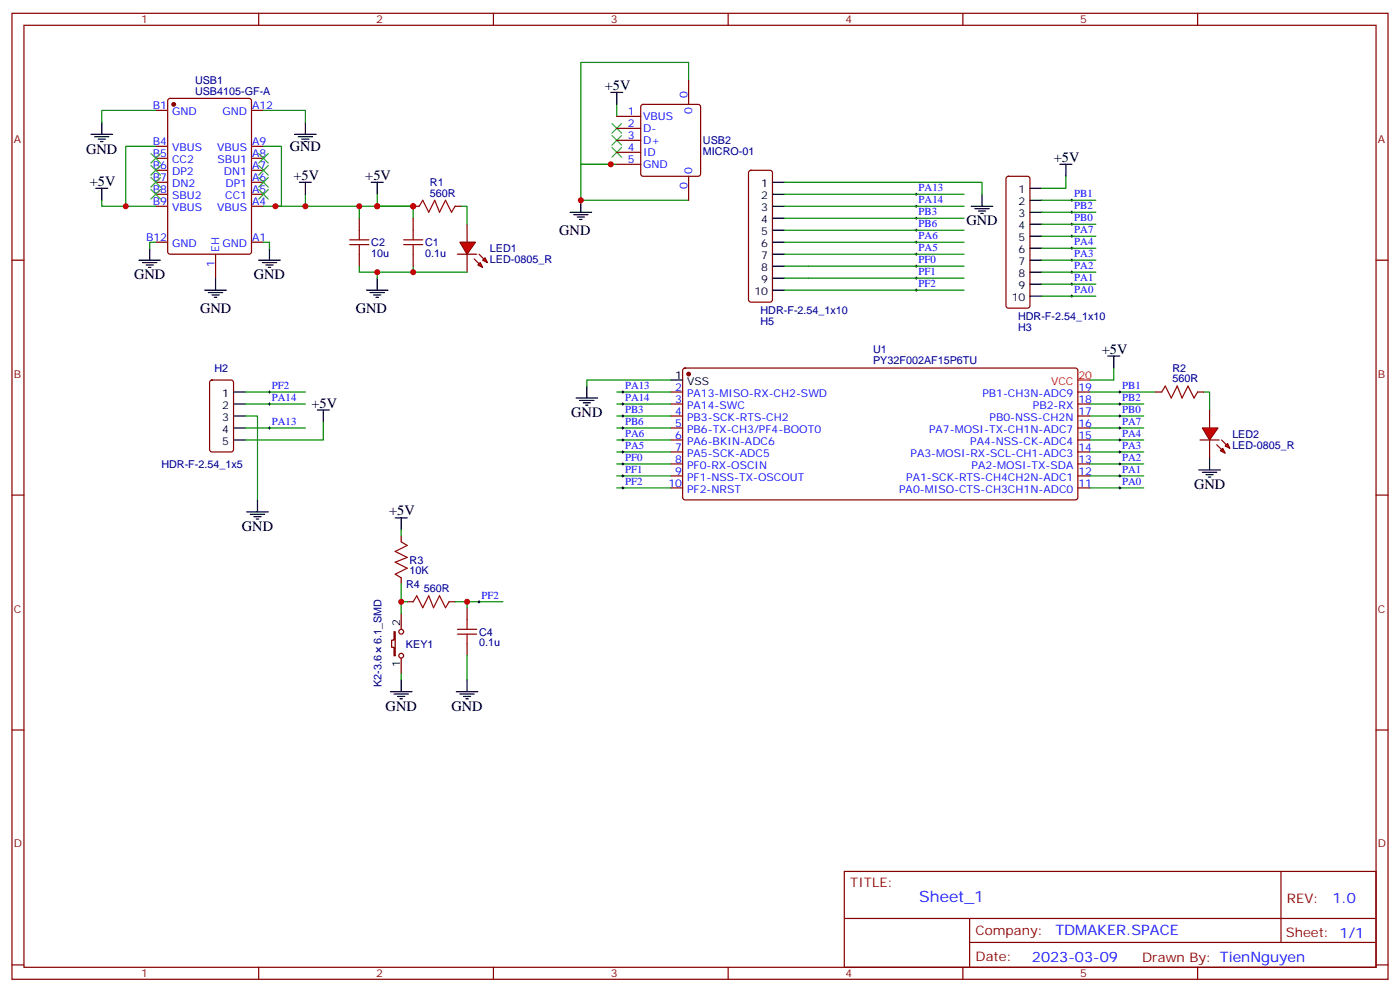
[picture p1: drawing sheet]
<svg xmlns="http://www.w3.org/2000/svg" width="412mm" height="292mm" viewBox="0 0 412 292" stroke-linecap="round" stroke-linejoin="round" font-family="sans-serif">
<g fill="none" stroke="#870000" stroke-width=".35">
<path d="M3.5 3.9h405.4v284.4h-405.4zM7.1 7.4h398.2v277.3h-398.2zM76.2 3.9v3.5M145.3 3.9v3.5M214.5 3.9v3.5M283.6 3.9v3.5M352.8 3.9v3.5M3.5 76.6h3.6M121.7 60.7h1.8M134.1 60.7h1.7M405.3 76.6h3.6M3.5 145.7h3.6"/>
<path d="M405.3 145.7h3.6M3.5 214.9h3.6M405.3 214.9h3.6M248.7 256.5h156.6v28.2h-156.6zM377.3 256.5v20.9M248.7 270.4h156.5M285.6 277.4h119.6M285.6 270.4v14.1M3.5 284h3.6M76.2 284.7v3.6M145.3 284.7v3.6M214.5 284.7v3.6"/>
<path d="M283.6 284.7v3.6M352.8 284.7v3.6M405.3 284h3.6"/>
</g>
<path d="M326.3 104.8h3.5M328.1 104.8v3.5" fill="none" stroke="#000" stroke-width=".35"/>
<path d="M123.5 60.7l1-1.8 1.8 3.6 1.8-3.6 1.4 3.6 1.7-3.6 1.8 3.6 1.1-1.8" fill="none" stroke="#a10000" stroke-width=".35"/>
<g fill="#f00" stroke="#870000" stroke-width=".35">
<path d="M135.5 71.3h4.6l-2.5 3.5z"/>
<path d="M134.8 74.8h5.6z"/>
</g>
<g fill="#870000" stroke="#870000" stroke-width=".35">
<path d="M141.1 74.8l1.4 1.4z"/>
<path d="M139.7 76.2l1.4 1.4z"/>
</g>
<g fill="#f00" stroke="#870000" stroke-width=".35">
<path d="M142.2 76.6l.7-.7 .7 1.4z"/>
<path d="M141.5 77.3l.7 1.4-1.4-.7z"/>
</g>
<g fill="none" stroke="#870000" stroke-width=".35">
<path d="M45.9 32.5h3.5M49.6 29.2l.5-.2h23.3l.6 .4 .1 44.7-.5 .7h-23.5l-.7-.4v-44.7zM74.1 32.5h3.5M45.9 43.1h3.5M45.9 46.6h3.5M45.9 50.1h3.5M45.9 53.7h3.5M45.9 57.2h3.5M74.1 43.1h3.5M74.1 46.6h3.5M74.1 50.1h3.5M74.1 53.7h3.5"/>
<path d="M74.1 57.2h3.5M220.7 50.3l.5-.2h5.6l.5 .2 .2 .5v37.4l-.2 .5-.5 .2h-5.6l-.5-.2-.2-.5v-37.4zM296.6 52.1l.4-.2h5.7l.5 .2 .2 .5v37.4l-.2 .5-.5 .2h-5.7l-.5-.2-.2-.5v-37.4zM45.9 60.7h3.5M45.9 71.3h3.5M63.5 74.8v7.1M74.1 60.7h3.5M74.1 71.3h3.5M105.8 64.2v3.6M105.8 74.8v3.6M137.6 66v5.3M137.6 74.8v5.3"/>
<path d="M62 112.1l.4-.2h5.7l.6 .4 .1 20-.5 .7h-5.9l-.6-.4-.1-20zM197.6 115.4h3.5M197.6 118.9h3.5M201.3 108.5l.5-.2 115.3 .1 .4 .6-.1 37.7-.6 .4h-115.3l-.4-.7v-37.4zM317.5 115.4h3.5M317.5 118.9h3.5M197.6 122.4h3.5M197.6 126h3.5M197.6 129.5h3.5M197.6 133h3.5M197.6 136.6h3.5M317.5 122.4h3.5"/>
<path d="M317.5 126h3.5M317.5 129.5h3.5M317.5 133h3.5M317.5 136.6h3.5M118.2 157.7v1.8M197.6 140.1h3.5M197.6 143.6h3.5M317.5 140.1h3.5M317.5 143.6h3.5M118.2 170.1v1.7M119.9 177.1h1.8M132.3 177.1h1.8"/>
<path d="M137.6 178.9v3.5M116.1 185.9h.3v7.1h-.3v-2.5h-.7v-2.1h.7zM118.2 180.7v4.5M118.2 193.7v4.6M137.6 189.5v3.5"/>
<circle cx="118.2" cy="185.9" r=".71"/>
<circle cx="118.2" cy="193" r=".71"/>
</g>
<g fill="none" stroke="#000" stroke-width=".35">
<path d="M26.8 39.5h6.4M30 36v3.5M86.8 39.5h6.3M90 36v3.5M27.9 40.3h4.2M28.2 55.4h3.5M28.9 41h2.1M29.6 41.7h.7M30 55.4v3.5M87.8 40.3h4.3M88.2 53.7h3.5M88.9 41h2.1"/>
<path d="M89.6 41.7h.7M90 53.7v3.5M109.4 53.7h3.5M111.1 53.7v3.5M227.5 53.7h3.6M227.5 57.2h3.6M289.3 57.2v3.5M303.4 55.4h3.5M303.4 58.9h3.5M312.2 48.4h3.5M314 48.4v3.5M40.9 76.6h6.4"/>
<path d="M42 77.3h4.2M43 78h2.2M43.7 78.7h.7M44.1 73.1v3.5M76.2 76.6h6.3M77.3 77.3h4.2M78.3 78h2.1M79 78.7h.7M79.4 73.1v3.5M227.5 60.7h3.6M227.5 64.2h3.6M227.5 67.8h3.6"/>
<path d="M227.5 71.3h3.6M227.5 74.8h3.6M227.5 78.4h3.6M286.1 60.7h6.4M287.2 61.4h4.2M288.2 62.1h2.1M288.9 62.8h.7M303.4 76.6h3.5M303.4 62.5h3.5M303.4 66h3.5M303.4 69.5h3.5M303.4 73.1h3.5"/>
<path d="M107.9 85.4h6.4M109 86.1h4.2M110.1 86.8h2.1M110.8 87.5h.7M111.1 81.9v3.5M227.5 85.4h3.6M227.5 81.9h3.6M303.4 80.1h3.5M303.4 83.6h3.5M303.4 87.2h3.5M68.8 115.4h3.5M68.8 118.9h3.5"/>
<path d="M169.7 117.2h6.3M170.7 117.9h4.3M171.8 118.6h2.1M172.5 119.3h.7M172.9 113.6v3.6M197.6 111.9h3.5M68.8 122.4h3.5M68.8 126h3.5M68.8 129.5h3.5M93.5 120.7h3.5M95.2 120.7v3.5M72.7 150.7h6.3"/>
<path d="M73.7 151.4h4.3M74.8 152.1h2.1M75.5 152.8h.7M75.8 147.1v3.6M116.4 152.4h3.5M118.2 152.4v3.6M115 203.6h6.4M116.1 204.3h4.2M117.1 205h2.1M117.8 205.7h.7M118.2 200.1v3.5M134.4 203.6h6.4"/>
<path d="M135.5 204.3h4.2M136.5 205h2.1M137.2 205.7h.7M137.6 200.1v3.5"/>
</g>
<path d="M103 72h5.7M103 70.6h5.7M105.8 67.8v2.8M105.8 72v2.8M118.2 159.5l1.7 1-3.5 1.8 3.5 1.8-3.5 1.4 3.5 1.8-3.5 1.7 1.8 1.1M121.7 177.1l1.1-1.7 1.7 3.5 1.8-3.5 1.4 3.5 1.8-3.5 1.7 3.5 1.1-1.8M134.8 186.7h5.6M134.8 185.2h5.6M137.6 182.4v2.8M137.6 186.7v2.8" fill="none" stroke="#a10000" stroke-width=".35"/>
<g fill="none" stroke="#008700" stroke-width=".35">
<path d="M45.9 32.5h-15.9v3.5M77.6 32.5h12.4v3.5M30 58.9v1.8h15.9M45.9 43.1h-8.9v17.6M77.6 43.1h5.3v17.6h-1.8M90 57.2v3.5h-12.4M111.1 57.2v3.5h10.6M231.1 53.7h58.2v3.5M231.1 57.2h52.9M306.9 58.9h15.9M314 51.9v3.5h-7.1M45.9 71.3h-1.8v1.8"/>
<path d="M77.6 71.3h1.8v1.8M90 60.7h15.8M105.8 64.2v-3.5h15.9v3.5M105.8 78.4v1.7h15.9M121.7 78.4v1.7h15.9M135.8 60.7h1.8v5.3M231.1 78.4h52.9M231.1 74.8h52.9M231.1 71.3h52.9M231.1 67.8h52.9M231.1 64.2h52.9M231.1 60.7h52.9"/>
<path d="M306.9 76.6h15.9M306.9 73.1h15.9M306.9 69.5h15.9M306.9 66h15.9M306.9 62.5h15.9M111.1 80.1v1.8M231.1 81.9h52.9M231.1 85.4h52.9M306.9 87.2h15.9M306.9 83.6h15.9M306.9 80.1h15.9M72.3 115.4h17.7"/>
<path d="M72.3 118.9h17.7M181.7 115.4h15.9M181.7 118.9h15.9M197.6 111.9h-24.7v1.7M321 115.4h19.4M321 118.9h15.9M328.1 108.3v3.6h-7.1M354.5 115.4h1.8v5.3M72.3 122.4h3.5v24.7M72.3 126h17.7M95.2 124.2v5.3h-22.9M181.7 126h15.9"/>
<path d="M181.7 122.4h15.9M181.7 129.5h15.9M181.7 133h15.9M181.7 136.6h15.9M321 126h15.9M321 122.4h15.9M321 129.5h15.9M321 133h15.9M321 136.6h15.9M118.2 156v1.7M181.7 140.1h15.9M181.7 143.6h15.9"/>
<path d="M321 140.1h15.9M321 143.6h15.9M118.2 171.8v8.9M118.2 177.1h1.7M134.1 177.1h3.5v1.8M137.6 177.1h10.6M118.2 198.3v1.8M137.6 193v7.1"/>
</g>
<g fill="none" stroke="#000" stroke-width=".29">
<path d="M269.5 57.2h.7M269.9 56.8v.7M315.4 58.9h.7M315.7 58.6v.7M269.5 67.8h.7M269.5 60.7h.7M269.5 78.4h.7M269.5 64.2h.7M269.5 71.3h.7M269.5 74.8h.7M269.9 60.4v.7M269.9 63.9v.7"/>
<path d="M269.9 67.4v.7M269.9 70.9v.7M269.9 74.5v.7M269.9 78v.7M315.4 62.5h.7M315.4 66h.7M315.4 69.5h.7M315.4 73.1h.7M315.4 76.6h.7M315.7 62.1v.7M315.7 65.7v.7M315.7 69.2v.7"/>
<path d="M315.7 72.7v.7M315.7 76.2v.7M315.7 79.8v.7M269.5 85.4h.7M269.5 81.9h.7M269.9 81.5v.7M269.9 85.1v.7M315.4 80.1h.7M315.4 83.6h.7M315.4 87.2h.7M315.7 83.3v.7M315.7 86.8v.7"/>
<path d="M79 118.9h.7M79 115.4h.7M79.4 115v.7M79.4 118.6v.7M183.1 118.9h.7M183.1 115.4h.7M183.4 115v.7M183.4 118.6v.7M329.5 118.9h.7M329.5 115.4h.7M329.8 115v.7M329.8 118.6v.7"/>
<path d="M79 126h.7M79.4 125.6v.7M183.1 126h.7M183.1 136.6h.7M183.1 133h.7M183.1 129.5h.7M183.1 122.4h.7M183.4 122.1v.7M183.4 125.6v.7M183.4 129.2v.7M183.4 132.7v.7M183.4 136.2v.7"/>
<path d="M183.4 139.7v.7M329.5 126h.7M329.5 136.6h.7M329.5 133h.7M329.5 129.5h.7M329.5 122.4h.7M329.8 122.1v.7M329.8 125.6v.7M329.8 129.2v.7M329.8 132.7v.7M329.8 136.2v.7M329.8 139.7v.7"/>
<path d="M183.1 143.6h.7M183.1 140.1h.7M183.4 143.3v.7M329.5 143.6h.7M329.5 140.1h.7M329.8 143.3v.7M140.8 177.1h.7M141.1 176.8v.7"/>
</g>
<g fill="#870000" stroke="#870000" stroke-width=".35">
<circle cx="51.2" cy="30.7" r=".53"/>
<circle cx="202.8" cy="110.1" r=".53"/>
</g>
<g fill="none" stroke="#3c3" stroke-width=".35">
<path d="M44.4 55.8l2.9 2.8M44.4 52.2l2.9 2.9M44.4 48.7l2.9 2.8M44.4 45.2l2.9 2.8M47.3 55.8l-2.9 2.8M47.3 52.2l-2.9 2.9M47.3 48.7l-2.9 2.8M47.3 45.2l-2.9 2.8M76.2 45.2l2.8 2.8M76.2 48.7l2.8 2.8M76.2 52.2l2.8 2.9M76.2 55.8l2.8 2.8"/>
<path d="M79 45.2l-2.8 2.8M79 48.7l-2.8 2.8M79 52.2l-2.8 2.9M79 55.8l-2.8 2.8"/>
</g>
<path d="M317.5 111.9h3.5" fill="none" stroke="#f00" stroke-width=".35"/>
<g fill="#f00" stroke="#870000" stroke-width=".35">
<path d="M354.2 126h4.6l-2.5 3.5z"/>
<path d="M353.5 129.5h5.6z"/>
</g>
<g fill="#870000" stroke="#870000" stroke-width=".35">
<path d="M359.8 129.5l1.4 1.4z"/>
<path d="M358.4 130.9l1.4 1.4z"/>
</g>
<g fill="#f00" stroke="#870000" stroke-width=".35">
<path d="M361.6 130.6l.7 1.4-1.4-.7z"/>
<path d="M359.5 132.7l.7-.7 .7 1.4z"/>
</g>
<g fill="none" stroke="#870000" stroke-width=".35">
<path d="M181.7 34.3h7M181.7 37.8h7M189 30.9l.4-.2h16.3l.5 .2 .2 .5v19.8l-.3 .5-.4 .2h-16.3l-.5-.2-.2-.5v-19.8zM202.8 23.7v7M181.7 41.3h7M181.7 44.8h7M181.7 48.4h7M202.8 51.9v7M121.7 64.2v3.6M121.7 74.8v3.6M340.4 115.4h1.8M352.8 115.4h1.7"/>
<path d="M356.3 120.7v5.3M356.3 129.5v5.3"/>
</g>
<path d="M118.9 72h5.6M118.9 70.6h5.6M121.7 67.8v2.8M121.7 72v2.8M342.2 115.4l1.1-1.8 1.7 3.6 1.8-3.6 1.4 3.6 1.8-3.6 1.7 3.6 1.1-1.8" fill="none" stroke="#a10000" stroke-width=".35"/>
<g fill="none" stroke="#000" stroke-width=".35">
<path d="M179.9 27.2h3.5M181.7 27.2v3.5M171.1 58.9v3.6M167.9 62.5h6.4M169 63.2h4.2M170 63.9h2.2M170.7 64.6h.7M60.3 85.4h6.4M61.4 86.1h4.2M62.4 86.8h2.2M63.1 87.5h.8M63.5 81.9v3.5"/>
<path d="M353.1 138.3h6.4M354.2 139h4.2M355.2 139.7h2.2M356.3 134.8v3.5M356 140.4h.7"/>
</g>
<path d="M180.3 39.9l2.8 2.8M180.3 36.4l2.8 2.8M183.1 39.9l-2.8 2.8M183.1 36.4l-2.8 2.8M180.3 43.4l2.8 2.8M183.1 43.4l-2.8 2.8" fill="none" stroke="#3c3" stroke-width=".35"/>
<path d="M181.7 30.7v3.6M202.8 23.7v-5.3h-31.7v30h8.8M181.7 48.4h-10.6v10.5h31.7" fill="none" stroke="#008700" stroke-width=".35"/>
<g fill="#c00">
<circle cx="118.2" cy="177.1" r=".88"/>
<circle cx="137.6" cy="177.1" r=".88"/>
<circle cx="81.1" cy="60.7" r=".88"/>
<circle cx="37" cy="60.7" r=".88"/>
<circle cx="111.1" cy="60.7" r=".88"/>
<circle cx="105.8" cy="60.7" r=".88"/>
<circle cx="90" cy="60.7" r=".88"/>
<circle cx="121.7" cy="60.7" r=".88"/>
<circle cx="121.7" cy="80.1" r=".88"/>
<circle cx="111.1" cy="80.1" r=".88"/>
<circle cx="171.1" cy="58.9" r=".88"/>
<circle cx="179.9" cy="48.4" r=".88"/>
</g>
<text font-size="4.6" fill="#00f" x="270.8" y="265.5">Sheet_1</text>
<g font-size="4.2">
<text x="178.2" y="26.5">+5V</text>
<text x="25.4" y="45.2">GND</text>
<text x="85.4" y="44.5">GND</text>
<text x="310.4" y="47.7">+5V</text>
<text x="86.4" y="53">+5V</text>
<text x="107.6" y="53">+5V</text>
<text x="26.5" y="54.7">+5V</text>
<text x="164.7" y="69.2">GND</text>
<text x="284.7" y="66.4">GND</text>
<text x="39.5" y="82.2">GND</text>
<text x="74.8" y="82.2">GND</text>
<text x="58.9" y="92.1">GND</text>
<text x="104.8" y="92.1">GND</text>
<text x="324.6" y="104.1">+5V</text>
<text x="91.7" y="120">+5V</text>
<text x="168.3" y="122.8">GND</text>
<text x="351.7" y="144">GND</text>
<text x="114.7" y="151.7">+5V</text>
<text x="71.3" y="156.3">GND</text>
<text x="113.6" y="209.2">GND</text>
<text x="133" y="209.2">GND</text>
</g>
<g font-size="4.2" fill="#00f">
<text x="392.5" y="265.8">1.0</text>
<text x="310.9" y="275.3">TDMAKER.SPACE</text>
<text x="304" y="283.1">2023-03-09</text>
</g>
<g font-size="3.9" fill="#800">
<text x="250.5" y="261.1">TITLE:</text>
<text x="379.1" y="265.8">REV:</text>
<text x="287.4" y="275.3">Company:</text>
<text x="378.7" y="275.9">Sheet: 1/1</text>
<text x="287.4" y="283">Date:</text>
<text x="336.4" y="283.1">Drawn By: TienNguyen</text>
</g>
<g font-size="3.2" fill="#800">
<text x="41.6" y="6.9">1</text>
<text x="110.8" y="6.9">2</text>
<text x="179.9" y="6.9">3</text>
<text x="249.1" y="6.9">4</text>
<text x="318.2" y="6.9">5</text>
<text x="4.1" y="42">A</text>
<text x="405.9" y="42">A</text>
<text x="4.1" y="111.2">B</text>
<text x="405.9" y="111.2">B</text>
<text x="4.1" y="180.3">C</text>
<text x="405.9" y="180.3">C</text>
<text x="4.1" y="249.4">D</text>
<text x="405.9" y="249.4">D</text>
<text x="41.6" y="287.7">1</text>
<text x="110.8" y="287.7">2</text>
<text x="179.9" y="287.7">3</text>
<text x="249.1" y="287.7">4</text>
<text x="318.2" y="287.7">5</text>
</g>
<g font-size="3.2" fill="#000080">
<text x="57.4" y="27.9">USB4105-GF-A</text>
<text x="57.4" y="24.7">USB1</text>
<text x="207.1" y="45.5">MICRO-01</text>
<text x="207.1" y="42.4">USB2</text>
<text x="126.7" y="57.9">560R</text>
<text x="126.7" y="54.7">R1</text>
<text x="109.4" y="75.6">10u</text>
<text x="109.4" y="72.5">C2</text>
<text x="125.2" y="75.6">0.1u</text>
<text x="125.2" y="72.5">C1</text>
<text x="144.3" y="77.4">LED-0805_R</text>
<text x="144.3" y="74.2">LED1</text>
<text x="224" y="92.5">HDR-F-2.54_1x10</text>
<text x="224" y="95.7">H5</text>
<text x="299.9" y="94.2">HDR-F-2.54_1x10</text>
<text x="299.9" y="97.5">H3</text>
<text x="257.2" y="107.2">PY32F002AF15P6TU</text>
<text x="257.2" y="104">U1</text>
<text x="63.2" y="109.5">H2</text>
<text x="345.4" y="112.6">560R</text>
<text x="345.4" y="109.4">R2</text>
<text x="363" y="128.9">LED2</text>
<text x="47.5" y="137.7">HDR-F-2.54_1x5</text>
<text x="363" y="132">LED-0805_R</text>
<text x="120.6" y="166">R3</text>
<text x="119.6" y="173">R4</text>
<text x="120.6" y="169.1">10K</text>
<text x="124.9" y="174.3">560R</text>
<text x="112.3" y="189.6" transform="rotate(-90 112.3 189.6)">6.1_SMD</text>
<text x="119.6" y="190.6">KEY1</text>
<text x="141.1" y="190.2">0.1u</text>
<text x="141.1" y="187.2">C4</text>
<text x="112.3" y="202.2" transform="rotate(-90 112.3 202.2)">K2-3.6</text>
</g>
<g font-size="3.2" fill="#00f">
<text x="202.5" y="29" transform="rotate(-90 202.5 29)">0</text>
<text x="45" y="32.1">B1</text>
<text x="50.7" y="33.9">GND</text>
<text x="65.5" y="33.9">GND</text>
<text x="74.3" y="32.1">A12</text>
<text x="185" y="33.9">1</text>
<text x="189.4" y="35.3">VBUS</text>
<text x="203.9" y="33.5" transform="rotate(-90 203.9 33.5)">0</text>
<text x="185" y="37.4">2</text>
<text x="185" y="41">3</text>
<text x="189.4" y="38.8">D-</text>
<text x="45" y="42.7">B4</text>
<text x="45" y="46.2">B5</text>
<text x="50.7" y="44.5">VBUS</text>
<text x="63.9" y="44.5">VBUS</text>
<text x="74.3" y="46.2">A8</text>
<text x="74.3" y="42.7">A9</text>
<text x="185" y="44.5">4</text>
<text x="189.4" y="42.4">D+</text>
<text x="189.4" y="45.9">ID</text>
<text x="45" y="49.8">B6</text>
<text x="45" y="53.3">B7</text>
<text x="50.7" y="48">CC2</text>
<text x="50.7" y="51.5">DP2</text>
<text x="64.1" y="48">SBU1</text>
<text x="65.9" y="51.5">DN1</text>
<text x="74.3" y="53.3">A6</text>
<text x="74.3" y="49.8">A7</text>
<text x="185" y="48">5</text>
<text x="189.4" y="49.4">GND</text>
<text x="203.9" y="51.2" transform="rotate(-90 203.9 51.2)">0</text>
<text x="45" y="56.8">B8</text>
<text x="50.7" y="55.1">DN2</text>
<text x="50.7" y="58.6">SBU2</text>
<text x="66.3" y="58.6">CC1</text>
<text x="66.4" y="55.1">DP1</text>
<text x="74.3" y="56.8">A5</text>
<text x="202.5" y="55.7" transform="rotate(-90 202.5 55.7)">0</text>
<text x="270.6" y="59.8">PA14</text>
<text x="270.6" y="56.3">PA13</text>
<text x="316.4" y="58.1">PB1</text>
<text x="45" y="60.4">B9</text>
<text x="50.7" y="62.1">VBUS</text>
<text x="63.9" y="62.1">VBUS</text>
<text x="74.3" y="60.4">A4</text>
<text x="270.6" y="63.4">PB3</text>
<text x="316.4" y="61.6">PB2</text>
<text x="316.4" y="65.1">PB0</text>
<text x="43" y="70.9">B12</text>
<text x="74.3" y="70.9">A1</text>
<text x="270.6" y="66.9">PB6</text>
<text x="270.6" y="70.4">PA6</text>
<text x="316.4" y="68.7">PA7</text>
<text x="50.7" y="72.7">GND</text>
<text x="64.6" y="74.1" transform="rotate(-90 64.6 74.1)">EH</text>
<text x="65.5" y="72.7">GND</text>
<text x="270.6" y="77.5">PF0</text>
<text x="270.6" y="73.9">PA5</text>
<text x="316.4" y="72.2">PA4</text>
<text x="316.4" y="75.7">PA3</text>
<text x="63.1" y="78.6" transform="rotate(-90 63.1 78.6)">1</text>
<text x="270.6" y="81">PF1</text>
<text x="316.4" y="79.2">PA2</text>
<text x="316.4" y="82.8">PA1</text>
<text x="270.6" y="84.5">PF2</text>
<text x="316.4" y="86.3">PA0</text>
<text x="80.1" y="118">PA14</text>
<text x="80.1" y="114.5">PF2</text>
<text x="184.1" y="114.5">PA13</text>
<text x="184.1" y="118">PA14</text>
<text x="198.9" y="115">2</text>
<text x="198.9" y="118.6">3</text>
<text x="202.4" y="116.8">PA13-MISO-RX-CH2-SWD</text>
<text x="289.4" y="116.8">PB1-CH3N-ADC9</text>
<text x="317.7" y="118.6">18</text>
<text x="317.7" y="115">19</text>
<text x="330.6" y="114.5">PB1</text>
<text x="330.6" y="118">PB2</text>
<text x="80.1" y="125.1">PA13</text>
<text x="184.1" y="121.6">PB3</text>
<text x="184.1" y="125.1">PB6</text>
<text x="198.9" y="122.1">4</text>
<text x="198.9" y="125.6">5</text>
<text x="202.4" y="120.3">PA14-SWC</text>
<text x="202.4" y="123.9">PB3-SCK-RTS-CH2</text>
<text x="291.5" y="123.9">PB0-NSS-CH2N</text>
<text x="304.3" y="120.3">PB2-RX</text>
<text x="317.7" y="125.6">16</text>
<text x="317.7" y="122.1">17</text>
<text x="330.6" y="125.1">PA7</text>
<text x="330.6" y="121.6">PB0</text>
<text x="184.1" y="128.6">PA6</text>
<text x="198.9" y="129.2">6</text>
<text x="202.4" y="127.4">PB6-TX-CH3/PF4-BOOT0</text>
<text x="202.4" y="130.9">PA6-BKIN-ADC6</text>
<text x="273.7" y="127.4">PA7-MOSI-TX-CH1N-ADC7</text>
<text x="285.8" y="130.9">PA4-NSS-CK-ADC4</text>
<text x="317.7" y="129.2">15</text>
<text x="330.6" y="128.6">PA4</text>
<text x="184.1" y="132.2">PA5</text>
<text x="184.1" y="135.7">PF0</text>
<text x="198.9" y="132.7">7</text>
<text x="198.9" y="136.2">8</text>
<text x="202.4" y="134.4">PA5-SCK-ADC5</text>
<text x="202.4" y="138">PF0-RX-OSCIN</text>
<text x="268.2" y="134.4">PA3-MOSI-RX-SCL-CH1-ADC3</text>
<text x="286.2" y="138">PA2-MOSI-TX-SDA</text>
<text x="317.7" y="136.2">13</text>
<text x="317.7" y="132.7">14</text>
<text x="330.6" y="135.7">PA2</text>
<text x="330.6" y="132.2">PA3</text>
<text x="184.1" y="139.2">PF1</text>
<text x="184.1" y="142.7">PF2</text>
<text x="196.9" y="143.3">10</text>
<text x="198.9" y="139.7">9</text>
<text x="202.4" y="141.5">PF1-NSS-TX-OSCOUT</text>
<text x="267" y="141.5">PA1-SCK-RTS-CH4CH2N-ADC1</text>
<text x="317.7" y="143.3">11</text>
<text x="317.7" y="139.7">12</text>
<text x="330.6" y="142.7">PA0</text>
<text x="330.6" y="139.2">PA1</text>
<text x="202.4" y="145">PF2-NRST</text>
<text x="264.9" y="145">PA0-MISO-CTS-CH3CH1N-ADC0</text>
<text x="141.8" y="176.2">PF2</text>
</g>
<g font-size="3.2">
<text x="224.2" y="55.1">1</text>
<text x="224.2" y="58.6">2</text>
<text x="300.1" y="56.8">1</text>
<text x="224.2" y="62.1">3</text>
<text x="224.2" y="65.7">4</text>
<text x="300.1" y="60.4">2</text>
<text x="300.1" y="63.9">3</text>
<text x="224.2" y="69.2">5</text>
<text x="300.1" y="67.4">4</text>
<text x="300.1" y="70.9">5</text>
<text x="224.2" y="72.7">6</text>
<text x="224.2" y="76.2">7</text>
<text x="300.1" y="74.5">6</text>
<text x="300.1" y="78">7</text>
<text x="224.2" y="79.8">8</text>
<text x="224.2" y="83.3">9</text>
<text x="300.1" y="81.5">8</text>
<text x="222.2" y="86.8">10</text>
<text x="298.1" y="88.6">10</text>
<text x="300.1" y="85.1">9</text>
<text x="198.9" y="111.5">1</text>
<text x="202.4" y="113.3">VSS</text>
<text x="65.5" y="116.8">1</text>
<text x="65.5" y="120.3">2</text>
<text x="65.5" y="123.9">3</text>
<text x="65.5" y="127.4">4</text>
<text x="65.5" y="130.9">5</text>
<text x="117.8" y="184.2" transform="rotate(-90 117.8 184.2)">2</text>
<text x="117.8" y="196.4" transform="rotate(-90 117.8 196.4)">1</text>
</g>
<g font-size="3.2" fill="#f00">
<text x="309.6" y="113.3">VCC</text>
<text x="317.7" y="111.5">20</text>
</g>
</svg>
